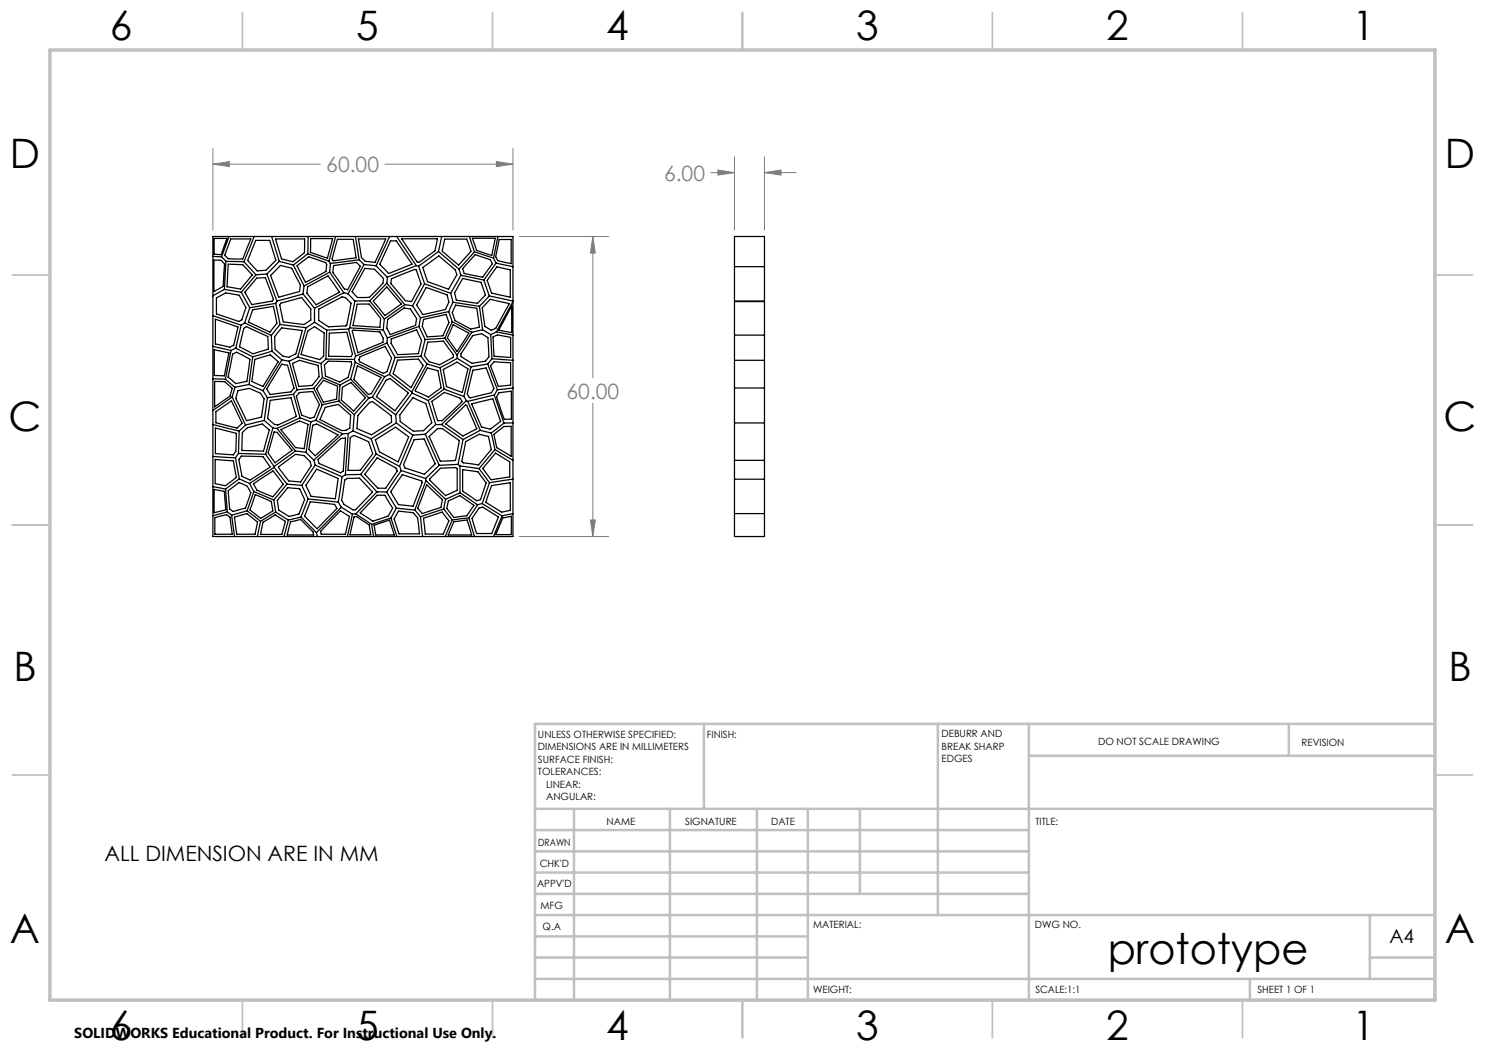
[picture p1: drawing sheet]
<svg xmlns="http://www.w3.org/2000/svg" width="297mm" height="210mm" viewBox="0 0 297 210" stroke-linecap="round" stroke-linejoin="round" font-family="sans-serif">
<g fill="none" stroke="#000" stroke-width=".25">
<path d="M42.6 51.3l1.7 .1M42.6 51.3v7.9M42.6 59.2v3.9M42.8 52l1.4 .1 .7 .7-.3 4.5-1.8 1zM42.8 47.7h2.6l-1.2 3.2h-1.4zM43.3 59.6l1.8-1 2.7 .4 1.4 2.5-.8 2.5-.6 .3-4.5-1.5zM44.3 51.4l.9 .9M44.9 57.9l3.4 .5M44.9 57.9l-2.3 1.3M45.2 52.3l-.3 5.6M45.2 52.3h3.6M45.6 52.8l2.9 .1 1.9 2.1-2.3 2.8-2.7-.4z"/>
<path d="M45.8 47.3h-3.2v4M45.8 47.3l-1.5 4.1M45.8 47.3h5M46.1 47.8h4.1l-1.7 4-2.9-.1-.7-.7zM48.3 58.4l1.7 3.2M48.8 52.3l2.4 2.7M50.8 47.3l-2 5M50.8 47.3h3.5M51.2 48.1h2.7l1.3 4-2 2-1.8 .1-1.9-2.1zM51.2 55l-2.9 3.4M51.3 55.6l1.8-.1 1.6 4.4-.2 .3-4.2 .7-1.3-2.5zM53.4 54.8l2 5.4"/>
<path d="M53.4 54.8l-2.2 .2M54.3 47.3l1.5 5M54.3 47.3h7.3M55.1 47.8h5.8v2.7l-2.3 1.8-2.3-.5zM55.8 52.3l2.9 .7M55.8 52.3l-2.4 2.5M56.1 53.1l2.2 .5 1.8 3.4-.2 1.3-4.2 1.1-1.6-4.3zM58.7 53l2.1 4.2M59.4 53.2l2.3-1.8 3.4 1.1 .2 .4-.1 1.4-4.1 2.2zM60.6 58.8l2.3 2.9M60.6 58.8l-5.2 1.4M60.8 57.2l-.2 1.6"/>
<path d="M61.5 57.4l4.1-2.2 2.3 3.2-4.7 2.6-1.8-2.3zM61.6 50.8l-2.9 2.2M61.6 50.8l4.2 1.4M61.6 47.3v3.5M61.6 47.3h5.5M62.1 47.7h4.4l-1 3.9-3.4-1.1zM65.8 52.2l.3 .5M65.9 54.4l2.9 4.2M65.9 54.4l-5.1 2.8M66.1 52.7l-.2 1.7M66.7 53.1l4.6-.6 .8 .8-2.6 4.7-.6-.2-2.3-3.3zM67.1 47.3l-1.3 4.9"/>
<path d="M67.1 47.3h4M67.5 47.9h3.1l.6 3.7-4.6 .6-.2-.4zM68.8 58.6l-5.9 3.1M68.8 58.6l.8 .2M69.6 58.8l1.4 1.4M71.1 47.3l.7 4.7M71.1 47.3h6.8M71.7 47.8h5.5l-2.2 4.7-1.9-.2-.8-.8zM71.8 52l-5.7 .7M71.8 52l1 .9M72.8 52.9l2.4 .3M72.8 52.9l-3.2 5.9"/>
<path d="M73 53.7l1.9 .2 1.8 1.8-.1 .9-2.7 2.9h-2.4l-1.1-1.2zM75.2 53.2l2.3 2.2M77.4 56.6l3.6 4.4M77.4 56.6l-3.5 3.6M77.4 57.4l2.9 3.4-3.3 2.3-2.4-2.9zM77.5 55.4l-.1 1.2M77.9 47.3l-2.7 5.9M77.9 47.3h1.4M78.1 48.2h1.2l3.1 4.6-4.6 1.9-1.8-1.8zM78.3 55.8l4.6-1.9 .4 .1 .9 2.8-1.9 3.5-1.2-.2-2.9-3.4zM79.3 47.3l4 5.8M79.3 47.3h9"/>
<path d="M80.3 47.8h7.2l-.5 2.4-3.2 2.3-.4-.1zM83.3 53.1l-5.8 2.3M83.3 53.1l.4 .1M83.7 53.2l1.2 3.6M84.6 53.5l3.2-2.3 3.3 2.8 .3 1-1.7 2.8-4.2-1.5zM84.9 56.8l-2.4 4.4M84.9 56.8l5.2 1.9M85.2 57.5l4.2 1.5 .4 1.4-.7 1.5-4.5 1-1.3-1.9zM87.7 50.3l-4 2.9M87.7 50.3l4.1 3.5M88.3 47.3l-.6 3M88.3 47.3h5.6"/>
<path d="M88.9 47.8h4.4l.9 2.5-2.5 2.7-3.3-2.8zM90.1 58.7l.5 1.8M91.8 53.8l.4 1.3M92.2 55.1l4.6 .9M92.2 55.1l-2.1 3.6M92.5 55.7l3.7 .8 .9 2.5-1.6 1.7-4.2-.7-.4-1.4zM93.9 47.3l1 3.1M93.9 47.3h5.7M94.5 47.7h4.6l-.7 3.4-3.1-1zM94.9 50.4l-3.1 3.4M94.9 50.4l3.8 1.2M95 50.9l3.1 1.1 .4 .8-2 2.6-3.6-.7-.4-1z"/>
<path d="M96.8 56l1.1 3.2M97.9 59.2l-2 2.1M97.9 59.2l4.7 1M98 59.9l3.8 .8-2.6 4.9-1 .5-1.2-.8-.6-3.7zM98.7 51.6l.5 1M99.2 52.6l3.4 .7M99.2 52.6l-2.4 3.4M99.4 53.4l2.7 .6v5.4l-3.8-.8-.9-2.5zM99.6 47.3l-.9 4.3M99.6 47.3h3v6M99.8 47.9h2.4v4.8l-2.6-.6-.5-.7zM102.6 53.3v6.9"/>
<path d="M146.9 53.3h6M146.9 53.3v-6h6v6M146.9 53.3v6.9M152.9 53.3v6.9M42.6 75.8h2.5M42.6 75.8v6.3M42.6 63.1l5.6 1.9M42.6 69.3l3.6 .8M42.6 63.1v6.2M42.6 69.3v6.5M42.9 69.9l2.9 .7-.9 4.6-2-.1zM42.9 76.3h2l1.6 1.4-.5 1.5-3.1 2.2z"/>
<path d="M43.1 63.8l4.5 1.6-.9 3.7-.7 .4-2.9-.7zM45.1 75.8l1.9 1.7M46.2 70.1l-1.1 5.7M46.4 79.4l-3.8 2.7M46.4 79.4l2.7 5.6M46.5 70.8l.8-.4 2.7 1.5-.6 4.4-2.3 .4-1.5-1.3zM47 77.5l-.6 1.9M47.2 69.6l-1 .5M47.2 69.6l3.4 1.8M47.6 78.1l2.2-.4 2.3 1 .7 1.1-.5 3.6-3 .7-2.1-4.4zM48.2 65l-1 4.6M48.8 65.7l.5-.4 4.3 2 .1 2.5-3.1 1-2.7-1.5z"/>
<path d="M48.9 64.6l5.4 2.5M48.9 64.6l-.7 .4M49.8 76.9l2.8 1.2M49.8 76.9l-2.8 .6M50 61.6l-1.1 3M50.5 62l4.2-.7 .7 3.4-1.4 1.7-4.3-2zM50.6 71.4l-.8 5.5M51 71.9l3-.9 1.6 1.3-3 5-2.2-1zM52.6 78.1l.9 1.4M53.5 79.5l-.7 4.6M54.3 67.1l.1 3.1M54.4 70.2l-3.8 1.2"/>
<path d="M54.4 70.2l2 1.8M55.1 60.7l-5.1 .9M55.1 60.7l.9 4.2M55.4 60.2l-.3 .5M56 64.9l-1.7 2.2M56 64.9l5.2 .6M56.2 60.6l4.1-1.1 1.9 2.3v2.2l-1.4 .9-4.1-.5-.7-3.4zM56.3 72.8l1.2 .3 1.3 4.5-.6 .8-4.2 .5-.7-1.1zM56.3 65.6l4.2 .5-1.3 4.7-1.5 .7-1.1-.2-1.6-1.4-.1-2.6zM56.4 72l-3.8 6.1M56.4 72l1.4 .2M57.8 72.2l1.6 5.8"/>
<path d="M58.5 72.7l1.4-.6 3.7 1 .2 2.2-1.4 1.8-2.6 .2zM58.7 78.9l-5.2 .6M58.7 78.9l1.3 4.7M59.4 78l-.7 .9M59.5 71.4l4.7 1.3M59.5 71.4l-1.7 .8M59.9 78.5l2.6-.2 1.4 2.6-1 2.5-.8 .3-1.8-.7-1-3.7zM61.2 65.5l-1.7 5.9M61.6 66.2l1.3-.9 1.9 1.3-.1 4.6-.8 .7-3.7-1zM62.8 77.7l-3.4 .3M62.8 77.7l1.7 3.3M62.9 64.4l2.4 1.6"/>
<path d="M62.9 61.7v2.7M62.9 64.4l-1.7 1.1M63.7 61.8l4.7-2.4 .7 .1 1.1 1.2-.8 4.3-.2 .2-3.5 .2-2-1.3zM64.2 72.7l.3 2.8M64.5 75.5l3.5 1.5M64.5 75.5l-1.7 2.2M64.7 76.1l2.8 1.1-.2 2.6-2.6 .6-1.4-2.6zM64.9 73l.8-.8 4.5 .1 .1 .5-.7 2.7-1.7 .9-2.8-1.2zM65.2 71.8l5.7 .1M65.2 71.8l-1 .9M65.3 66l-.1 5.8M65.9 66.6l3.5-.1 1.1 4.3-.2 .5h-4.6z"/>
<path d="M68 77l-.2 3.2M68.5 77.5l1.7-1 2.9 3-2.4 2.7-2.4-2.2zM69.7 65.8l-4.4 .2M69.7 65.8l1.4 5.4M69.9 65.6l-.2 .2M69.9 65.6l6.8 .4M70.1 75.8l-2.1 1.2M70.1 75.8l3.7 3.8M70.5 66.1l.1-.1 5.4 .4 .7 1.3-.1 .8-5 2zM70.9 71.9l.1 .6M71 60.2l-1.1 5.4M71 72.5l-.9 3.3"/>
<path d="M71 72.5l5.9 2.8M71.1 71.2l-.2 .7M71.4 60.8h2.4l2.3 2.9-.1 1.8-5.4-.4zM71.5 73.2l4.7 2.3-1.9 3.2-.6 .2-2.9-3zM72 71.4l5-2.1 1.3 2.3-.9 2.7-.7 .4-4.8-2.4a.79 .79 0 0 1 .1-.9zM73.8 79.6l-3 3.3M73.9 60.2h-2.9M73.9 60.2l3 3.6M74.5 79.4l-.7 .2M74.5 79.4l4.6 3.6M76.7 66l.8 1.6M76.9 63.8l-.2 2.2"/>
<path d="M76.9 75.3l-2.4 4.1M77.2 76.1l.8-.4 3.6 2.8v.2l-2.6 3.5-3.7-2.9zM77.4 68.6l-6.3 2.6M77.4 68.6l1.6 2.9M77.5 67.6l-.1 1M77.5 63.9l3.3-2.3 1.3 .2 1.2 1.9-.2 1.4-5.1 1.8-.6-1.3zM77.9 74.9l4.4 3.5M77.9 74.9l-1 .4M78.2 67.8l5.1-1.8 1 2.1-.6 2.6-4.2 .2-1.3-2.3zM79 71.5l-1.1 3.4M79.5 72l4.2-.2 .9 1.3-2.4 4.4-3.6-2.8zM81 61l1.5 .2"/>
<path d="M81 61l-4.1 2.8M82.3 78.4l.1 .2M82.4 78.6l-3.3 4.4M82.4 78.6l3.3 1.5M82.5 61.2l1.6 2.4M82.6 79.5l2.6 1.2 1.2 3.9-1.7 1.5-2 .1-2.7-1.9-.1-1.3zM83.8 65.3l1.2 2.6M83.8 65.3l-6.3 2.3M84.1 63.6l-.3 1.7M84.2 71.3l-5.2 .2M84.2 71.3l1.2 1.5M84.7 63.9l4.5-1 .6 1.6-1.2 2.7-3.2 .2-.9-2.1z"/>
<path d="M85 67.9l-.8 3.4M85.4 72.8l-3.1 5.6M85.4 72.8l2.6 .7M85.5 73.6l2.1 .5 .6 3.5-2.5 1.8-2.6-1.2-.1-.1zM85.5 68.4l3.2-.2 2 2.7v.6l-2.8 1.4-2.1-.6-.9-1.2zM88 73.5l.8 4.3M88.7 73.9l2.7-1.5 2.2 1.4-1.1 4.7-3.2-1.2zM88.8 77.8l4 1.5M88.8 77.8l-3.1 2.3M89 67.7l-4 .2M89 67.7l2.4 3.3M89.7 62.3l-5.6 1.3"/>
<path d="M89.7 62.3l.8 2M90.5 64.3l-1.5 3.4M90.5 64.3l3.9 2.2M90.6 60.5l5.3 .8M90.6 60.5l-.9 1.8M90.6 64.9l3.2 1.7-2.4 3.7-1.9-2.7zM91.1 61l4.3 .7 .5 3.7-1.7 .4-3.2-1.7-.5-1.6zM91.4 71v.7M91.4 71.7l-3.4 1.8M91.4 71.7l2.8 1.7M92.8 79.3l.5 .8M94.2 73.4l-1.4 5.9"/>
<path d="M94.4 66.5l-3 4.5M94.5 67.1l1.8-.4 1.3 .8 .2 3.9-.7 .8-2.7 .5-2.2-1.4v-.5zM94.6 74l2.6-.4 1.6 4.1-.5 .9-4.2 1-.3-.2-.3-.6zM95.9 61.3l.6 4.7M96.5 66l-2.1 .5M96.5 66l1.6 .9M97.5 72.8l-3.3 .6M97.5 72.8l2 5.2M98.1 66.9l.3 4.8M98.4 71.7l4.2 .4M98.4 71.7l-.9 1.1M98.6 67.4l.9-.4 2.6 .5v4l-3.3-.2z"/>
<path d="M98.8 72.3l3.3 .3v4.4l-2.4 .3-1.6-4.1zM98.8 79l-5.2 1.3M98.8 79l2 5.6M99.3 66.4l-1.2 .5M99.3 66.4l3.3 .6M99.5 78l-.7 1M99.8 78.6l2.5-.4v5.6l-1.4 .1-1.6-4.5zM102.3 61.2v5.3l-2.6-.5zM102.6 67v5.1M102.6 60.3l-3.3 6.1M102.6 60.2v.1M102.6 77.6l-3.1 .4"/>
<path d="M102.6 72.1v5.5M102.6 77.6v7M102.6 60.3v6.7M146.9 77.6v7M146.9 77.6h6M146.9 60.2h6M146.9 72.1v5.5M146.9 72.1h6M146.9 67h6M146.9 60.3v6.7M146.9 60.3h6M146.9 60.2v.1"/>
<path d="M146.9 67v5.1M152.9 77.6v7M152.9 72.1v5.5M152.9 60.3v6.7M152.9 60.2v.1M152.9 67v5.1M42.6 84.9l5.2 1.3M42.6 91.3l4.5 .3M42.6 84.9v6.4M42.6 97.3l2.5 .5M42.6 91.3v6M42.6 82.1v2.8"/>
<path d="M42.6 97.3v5.8M42.8 97.9l2.1 .4 .3 3.6-2.4 .6zM43 91.9l3.7 .3 .6 3.3-2.2 1.6-2.1-.4zM43.1 85.6l4.2 1.1-.1 3.6-.5 .7-3.6-.3zM43.2 82.3l3.1-2.1 2.1 4.5-1 .9-4.2-1zM45.1 97.8l.4 4.6M45.6 98.1l2.2-1.6 1.7 .8 .7 1.2-1.1 3.1-2.5 .7-.7-.5zM47.1 91.6l.8 4.2M47.7 90.7l5.4 .2M47.7 90.7l-.6 .9M47.8 86.2l-.1 4.5M47.9 95.8l-2.8 2"/>
<path d="M47.9 95.8l2 .9M48.3 91.2l4.3 .1 1.4 2.1-4 2.6-1.6-.7-.6-3.4zM48.5 86.5l1-1 3-.7 1.4 1.2-1.2 4.2-4.3-.1zM49.1 85l-1.3 1.2M49.9 96.7l.9 1.6M50.7 96.8l3.9-2.6 2.1 2.7-2.1 2.5-3.2-1.4zM50.8 98.3l-1.4 3.9M50.8 98.3l4 1.7M51 98.9l3.3 1.4 .3 1.9-2.5 1.5-2.1-1.7zM52.8 84.1l-3.7 .9M52.8 84.1l1.8 1.5M53.1 90.9l1.7 2.4"/>
<path d="M54 80.1l4.2-.6 1.1 3.8-3.7 1.7-.7-.1-1.4-1.2zM54.6 85.6l-1.5 5.3M54.6 85.6l.8 .1M54.8 93.3v.2M54.8 93.5l2.6 3.3M54.8 93.5l-4.9 3.2M54.8 86.4l.6 .1 3 3.6-3.4 2.5-1.4-2zM55.4 85.7l3.7 4.5M55.7 93.4l3.4-2.5 1.7 .2 1.3 1.2 .2 .8-2.2 3.3-2.4-.2zM56.2 85.9l3.7-1.7 1.7 .7-.8 4.8-1.7-.2zM57.4 96.8l3 .3M57.4 96.8l-2.6 3.2"/>
<path d="M57.5 97.5l2.4 .2 1 2.2-1.1 2.9-2 .5-2.1-1.3-.2-1.9zM59.1 90.2l-4.3 3.1M59.1 90.2l2.1 .3M60 83.6l-4.6 2.1M60 83.6l2.2 .8M60.4 97.1l1.2 2.7M61.2 90.5l1.6 1.5M61.6 99.8l-1.4 3.6M61.6 99.8l6.1 .6M62.2 84.4l-1 6.1M62.5 85l.9-.2 4.2 2.2-4.6 4.1-1.2-1.2zM62.8 92l.2 1"/>
<path d="M63 93l-2.6 4.1M63 93l5.4 2.3M63.2 84.1l-1 .3M63.2 84.1l5.3 2.7M63.3 93.8l4.3 1.9-.5 4.1-4.9-.5-1-2.2zM63.6 91.9l4.6-4.2 .9-.1-.4 6.6-.6 .4-4.3-1.9zM64.5 81l-1.3 3.1M65.1 81.5l2.6-.6 2.4 2.1-.1 2.6a1.94 1.94 0 0 1-1.7 .5l-4.3-2.2zM67.8 80.2l3 2.7M67.8 80.2l-3.3 .8M68.4 95.3l-.7 5.1M68.5 86.8l-5.7 5.2"/>
<path d="M68.9 96l.6-.3 2.4-.1 2.6 2.8-3.4 3.5-.5 .1-1.8-1.1-.5-.8zM69.1 95l-.7 .3M69.6 86.7l-.5 8.3M69.6 86.7l-1.1 .1M70.1 87.5l.7-.4 2.9 1.3 .8 2.4-2.4 3.2-2.5 .1zM70.6 86.2l-1 .5M70.6 86.2l3.6 1.6M70.8 82.9l-.2 3.3M72.1 94.9l-3 .1M72.1 94.9l3.3 3.5M73.9 80.5l.6-.2 1.7 1.3 2 1.5 .1 .6v.7l-4 2.6-2.9-1.3 .2-2.6zM74.2 87.8l1 3"/>
<path d="M75.1 88l4-2.6 2.6 2-2.1 5-3.7-2zM75.2 90.8l4.7 2.5M75.2 90.8l-3.1 4.1M75.4 98.4l-4.2 4.4M75.4 98.4h1.9M75.4 99.1h1.6l1.5 2.5-.9 1.6-3 1-2.6-1.6zM75.4 91.6l3.8 2 .2 .6-2.3 3.5-1.5-.1-2.6-2.7zM77.3 98.4l2 3.2M79.1 83l.2 1.6M79.3 84.6l-5.1 3.2M79.3 84.6l3.2 2.4M79.9 93.3l.4 .8"/>
<path d="M80.3 94.1l-3 4.3M80.3 94.1l4.8 1.6M80.5 94.9l3.8 1.3 .1 .3-1.8 4.7-2.9-.3-1.6-2.6zM82.5 87l-2.6 6.3M82.8 87.9l2-.1 2.2 5-2.1 2.1-3.9-1.3-.3-.7zM85.1 86.8l2.7 6.3M85.1 86.8l-2.6 .2M85.1 95.7l.1 .4M85.2 96.1l3.9 3.8M85.2 96.1l-2.2 5.9M85.3 96.9l3.2 3-.3 1.6-3.7 1.2-1-1zM85.7 80.1l1.4 4.8"/>
<path d="M85.8 87.3l1.7-1.6h.9l3.5 2.4-.8 4-3 .1zM85.9 95.8l2.2-2.1 3-.2 .3 .3v4.3l-2.3 1-3.1-3zM86.4 80.3l2.5-1.8 3.1 1.1 .4 .7-4 3.8h-.9zM87.1 84.9l-2 1.9M87.1 84.9h1.2M87.8 93.1l-2.7 2.6M88.3 84.9l4.3 3M89.1 99.9l-.3 1.9M89.1 84.8l4-3.8 .2 .1 2.1 4.7-2.8 1.4zM91.6 92.9l-3.8 .2M91.6 92.9l.4 .3M92 98.6l-2.9 1.3"/>
<path d="M92 93.2v5.4M92 93.2l3.8 .5M92 98.6l3.5 2.4M92.5 93.9l3.1 .5 1.6 2.2-1.1 3.3-.8 .2-2.8-1.9zM92.6 87.9l-1 5M93.1 88.3l2.8-1.5 1.8 .5 .5 2.6-2.5 3.1-3.1-.4-.2-.3zM93.3 80.1l.3 .2M93.3 80.1l-5 4.8M93.6 80.3l2.5 5.8M94.3 80.8l4.3-1 1.5 4.5-2 1.5-1.8-.4zM95.8 93.7l2.1 2.8M96.1 86.1l2.1 .5"/>
<path d="M96.1 86.1l-3.5 1.8M97.9 96.5l-1.5 4.2M98.2 86.6l.8 3.3M98.3 97.1l3.8-.6v5.6l-1.8 .3-3.1-1.9zM98.8 86.9l2-1.6h1.4v6l-2.9-1.8zM99 89.9l3.6 2.2M99 89.9l-3.2 3.8M99.1 90.6l2.9 1.8v3l-3.8 .5-1.6-2.2zM100.8 84.6l-2.6 2M102.6 95.8l-4.7 .7M102.6 95.8v6.9M102.6 84.6h-1.8"/>
<path d="M102.6 84.6v7.5M102.6 92.1v3.7M146.9 84.6h6M146.9 95.8v6.9M146.9 95.8h6M146.9 92.1h6M146.9 84.6v7.5M146.9 92.1v3.7M152.9 95.8v6.9M152.9 84.6v7.5M152.9 92.1v3.7M42.6 103.1v4.2h4.3"/>
<path d="M43 103.5l2.3-.6 .7 .5 .5 3.4h-3.5zM45.5 102.4l-2.9 .7M45.5 102.4l.8 .6M46.3 103l.6 4.3M46.9 103.4l2.5-.7 2.1 1.7-.5 2.4h-3.7zM46.9 107.3h4.6M49.4 102.2l-3.1 .8M49.4 102.2l2.7 2.1M51.5 107.3h5.3M52.1 104.3l-.6 3M52.6 104.4l2.4-1.4 2.1 1.3-.7 2.6h-4.3zM54.8 100l.3 2.4"/>
<path d="M55.1 102.4l-3 1.9M55.1 102.4l2.6 1.6M56.8 107.3h6.6M57.7 104l-.9 3.3M58.1 104.4l2-.5 2.5 2.5 .1 .6h-5.3zM60.2 103.4l3.1 3.1M60.2 103.4l-2.5 .6M62.1 100.4l4.8 .5 .5 .8-4 4.1-2.5-2.6zM63.3 106.5l.1 .8M63.4 107.3h6.1M67.7 100.4l.6 1.1M68.1 102.2l1.8 1.1-.8 3.5h-4.9l-.1-.6z"/>
<path d="M68.3 101.5l-5 5M68.3 101.5l2.2 1.3M69.5 107.3h5.2M70.5 102.8l-1 4.5M70.8 103.4l.5-.1 2.5 1.7 .4 2h-4.2zM71.2 102.8l3.1 2.1M71.2 102.8h-.7M74.3 104.9l.4 2.4M74.7 107.3h4.7M74.8 105l3.1-1 1 3h-3.8zM78.2 103.6l-3.9 1.3M78.2 103.6l1.2 3.7"/>
<path d="M79.3 101.6l-1.1 2M79.3 101.6l3.7 .4M79.4 107.3h5.1M79.7 102.2l3 .3 .8 1.1 .4 3.2h-4.1l-1-3zM83 102l1.1 1.4M84.1 103.4l.4 3.9M84.5 107.3h4.5M84.7 103.6l3.7-1.2 1.4 1.8-1.1 2.6h-3.6zM88.8 101.8l-4.7 1.6M88.8 101.8l1.7 2.2M89 107.3h5.9M89.7 100.2l2.3-1.1 2.8 2-1.4 2-2.7 .4-1.3-1.8z"/>
<path d="M90.5 104l-1.5 3.3M90.8 104.3l2.6-.3 .9 3h-4.7zM93.8 103.6l1.1 3.7M93.8 103.6l-3.3 .4M94.9 107.3h3.8M95.5 101l-1.7 2.6M95.8 101.6l.7-.2 3.2 2-1.3 3.3h-3.1l-.9-3zM96.4 100.7l4 2.5M96.4 100.7l-.9 .3M100.4 103.2l-1.7 4.1M100.5 103.6l1.8-.4v3.7h-3.1zM102.6 102.7l-2.2 .5"/>
<path d="M102.6 102.7v4.6h-3.9M146.9 102.7h6M146.9 102.7v4.6h6v-4.6"/>
</g>
<g fill="none" stroke="#808080" stroke-width=".2">
<path d="M42.6 32.8l3.3-.5v1zM42.6 29.7v16.3M42.6 32.8h21.5M77 32.8h25.6M99.3 32.3l3.3 .5-3.3 .5zM102.6 29.7v16.3M142.2 34.5h4.7M143.6 34l3.3 .5-3.3 .5zM146.9 31.4v14.6M152.9 34.5l3.3-.5v1zM152.9 31.4v14.6M152.9 34.5h6.3"/>
<path d="M103.9 47.3h17.8M118.6 47.3l.5 3.3h-1zM118.6 47.3v28.3M118.6 80.6v26.7M103.9 107.3h17.8M118.1 104h1l-.5 3.3z"/>
</g>
<g fill="none" stroke="#c0c0c0" stroke-width=".35">
<path d="M48.5 2.5v7.5M98.5 2.5v7.5M148.5 2.5v7.5M198.5 2.5v7.5M248.5 2.5v7.5M2.5 55h7.5M287 55h7.5M2.5 105h7.5M287 105h7.5M2.5 155h7.5M287 155h7.5M48.5 200v7.5"/>
<path d="M98.5 200v7.5M148.5 200v7.5M198.5 200v7.5M248.5 200v7.5"/>
</g>
<g fill="none" stroke="#c0c0c0" stroke-width=".5">
<path d="M140.8 144.8v17M187.6 144.8v38.2M205.8 144.8v55.2M205.8 151.2h81.2M257.8 144.8v6.4M287 144.8h-180v55.2M107 161.8h180M107 178.8h98.8M107 174.5h98.8M107 170.3h98.8M107 166h98.8M114.8 161.8v38.2"/>
<path d="M134 161.8v38.2M151.4 161.8v38.2M161.6 161.8v38.2M172 161.8v17M107 195.8h180M107 191.5h54.6M107 187.3h54.6M107 183h180M250 195.8v4.2M274 191.5h13M274 183v12.8"/>
</g>
<path d="M10 10h277v190h-277z" fill="none" stroke="#c0c0c0" stroke-width=".7"/>
<path d="M42.6 32.8l3.3-.5v1zM99.3 32.3l3.3 .5-3.3 .5zM118.6 47.3l.5 3.3h-1zM118.1 104h1l-.5 3.3zM152.9 34.5l3.3-.5v1zM143.6 34l3.3 .5-3.3 .5z" fill="#808080"/>
<text font-size="8.5" x="221.5" y="192.7">prototype</text>
<g font-size="8.1">
<text x="22" y="8">6</text>
<text x="71.2" y="8">5</text>
<text x="121.2" y="8">4</text>
<text x="171.2" y="8">3</text>
<text x="221.2" y="8">2</text>
<text x="270.5" y="8">1</text>
<text x="2" y="33.6">D</text>
<text x="289" y="33.6">D</text>
<text x="1.7" y="86.1">C</text>
<text x="288.7" y="86.1">C</text>
<text x="2.7" y="136.1">B</text>
<text x="289.7" y="136.1">B</text>
<text x="2" y="188.6">A</text>
<text x="289" y="188.6">A</text>
<text x="22" y="208">6</text>
<text x="71.2" y="208">5</text>
<text x="121.2" y="208">4</text>
<text x="171.2" y="208">3</text>
<text x="221.2" y="208">2</text>
<text x="270.5" y="208">1</text>
</g>
<g font-size="4.2" fill="#808080">
<text x="65.3" y="34.4">60.00</text>
<text x="132.8" y="36.1">6.00</text>
<text x="113.3" y="79.7">60.00</text>
</g>
<text font-size="4.2" x="20.9" y="172.3">ALL DIMENSION ARE IN MM</text>
<text font-size="3.9" x="277.9" y="188.5">A4</text>
<text font-size="2.9" x="14.9" y="207.6">SOLIDWORKS Educational Product. For Instructional Use Only.</text>
<g font-size="2">
<text x="107.6" y="147.6">UNLESS OTHERWISE SPECIFIED:</text>
<text x="141.4" y="147.6">FINISH:</text>
<text x="188.3" y="147.5">DEBURR AND</text>
<text x="188.3" y="150">BREAK SHARP</text>
<text x="219.6" y="149">DO NOT SCALE DRAWING</text>
<text x="260.3" y="149.2">REVISION</text>
<text x="107.6" y="150.1">DIMENSIONS ARE IN MILLIMETERS</text>
<text x="107.6" y="152.6">SURFACE FINISH:</text>
<text x="107.6" y="155.1">TOLERANCES:</text>
<text x="188.3" y="152.5">EDGES</text>
<text x="109.2" y="157.6">LINEAR:</text>
<text x="109.2" y="160.1">ANGULAR:</text>
<text x="121.3" y="165">NAME</text>
<text x="137" y="164.9">SIGNATURE</text>
<text x="154.2" y="164.9">DATE</text>
<text x="207.1" y="164.9">TITLE:</text>
<text x="107.6" y="169.1">DRAWN</text>
<text x="107.9" y="173.3">CHK'D</text>
<text x="107.4" y="177.4">APPV'D</text>
<text x="108.1" y="181.8">MFG</text>
<text x="108.5" y="186">Q.A</text>
<text x="162.6" y="185.5">MATERIAL:</text>
<text x="207" y="185.5">DWG NO.</text>
<text x="162.6" y="198.5">WEIGHT:</text>
<text x="207.1" y="198.6">SCALE:1:1</text>
<text x="251.5" y="198.6">SHEET 1 OF 1</text>
</g>
</svg>
